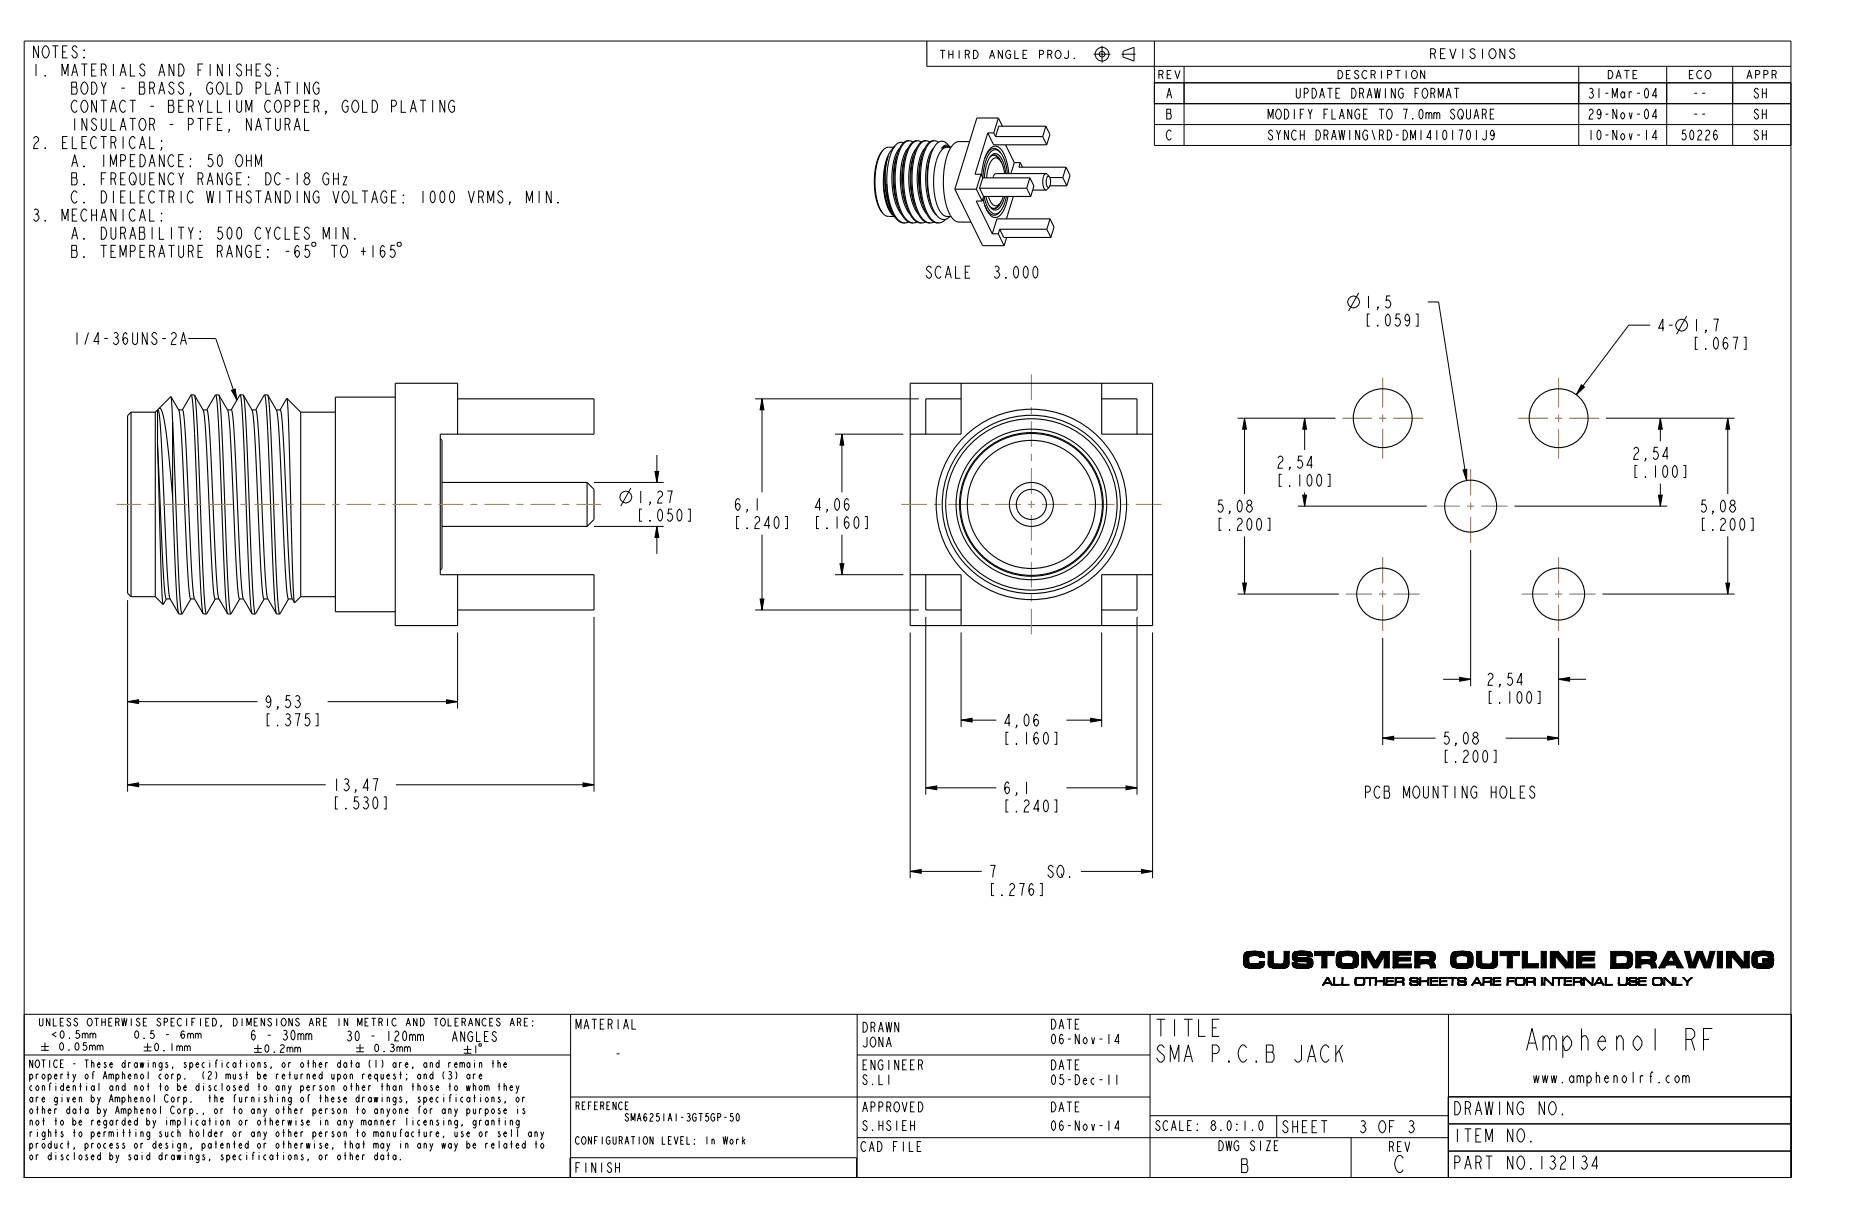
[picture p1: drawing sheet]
<svg xmlns="http://www.w3.org/2000/svg" width="432mm" height="279mm" viewBox="0 0 432 279" stroke-linecap="round" stroke-linejoin="round" font-family="sans-serif">
<g fill="none" stroke="#000" stroke-width=".23">
<path d="M214.1 15.3h199.7M252.7 12.5h3.9M254.6 10.6v3.9M259.1 12.5h3.2M259.5 11.9l2.5-1v3.2l-2.5-.9zM266.7 19.1h147.1M266.7 9.5v24.1h147.1M273.6 15.3v18.3M364.7 15.3v18.3M385.1 15.3v18.3M400.3 15.3v18.3M105 23.6l-.4-.4a1.55 1.55 0 0 0-1.1 1.3 1.55 1.55 0 0 0 .8 1.5h.3l.4-.5v-.9h-.6"/>
<path d="M266.7 24h147.1M266.7 28.8h147.1M16.6 56.7h.9l.2 .2-.2 1 .3 .4v.7l-.3 .5h-.9zM16.6 57.9h.9M19.4 59.3l.1 .2h-.1zM23.3 56.7h1.4M24 56.7v2.8M25.6 58.1h.7M26.8 56.7h-1.2v2.8h1.2M27.7 59.5v-2.8l.7 2.3 .7-2.3v2.8M30.1 58.1h.7l.4-.5v-.4l-.4-.5h-.7v2.8M32.3 58.1h.7"/>
<path d="M33.5 56.7h-1.2v2.8h1.2M34.6 58.1h.7l.4-.5v-.4l-.4-.5h-.7v2.8M35.3 58.1l.4 1.4M36.7 59.5l.7-2.8 .7 2.8M37 58.6h.8M38.9 56.7h1.4M39.6 56.7v2.8M41.3 56.7v2.3l.4 .5h.3l.4-.5v-2.3M43.5 58.1h.7l.4-.5v-.4l-.4-.5h-.7v2.8M44.2 58.1l.4 1.4M45.8 58.1h.7M46.9 56.7h-1.1v2.8h1.1"/>
<path d="M50.2 58.1h.7l.4-.5v-.4l-.4-.5h-.7v2.8M50.9 58.1l.4 1.4M52.3 59.5l.7-2.8 .7 2.8M52.6 58.6h.8M55.8 56.7v2.8l-1.1-2.8v2.8M58.1 57.2l-.5-.5a1.55 1.55 0 0 0-1 1.3 1.55 1.55 0 0 0 .8 1.5h.2l.5-.5v-.9h-.6M59.2 58.1h.7M60.3 56.7h-1.1v2.8h1.1M61.8 59.3l.2 .2h-.2zM61.8 57.6h.2v.3zM66 58.1h.9M69.1 57.2l-.4-.5a1.89 1.89 0 0 0 0 2.8 .92 .92 0 0 0 0-1.6l-.4 .2-.2 .5"/>
<path d="M71.5 56.7h-.9l-.1 1.2 .3-.3a.94 .94 0 0 1 .8 1 .94 .94 0 0 1-.8 .9l-.5-.5M72 56.2l.3-.2h.4l.3 .2v.5l-.3 .2h-.4l-.3-.2zM76.5 56.7h1.4M77.2 56.7v2.8M79.1 56.9l.2-.2a1.55 1.55 0 0 1 1.1 1.3 1.55 1.55 0 0 1-.8 1.5 1.53 1.53 0 0 1-.5-2.6zM79.3 40.9h.8l-.8 1.8h.8M81.9 55.1l.2 .2h-.2zM83.4 58.1h1.1M83.9 57.2v1.8M86.2 56.7v2.8M88.8 57.2l-.4-.5a1.89 1.89 0 0 0 0 2.8 .92 .92 0 0 0 0-1.6l-.4 .2-.1 .5M91.2 56.7h-.8l-.2 1.2 .3-.3a.94 .94 0 0 1 .8 1 .94 .94 0 0 1-.8 .9l-.4-.5"/>
<path d="M91.8 56.2l.2-.2h.5l.2 .2v.5l-.2 .2h-.5l-.2-.2zM128.9 46.7l.1 .2h-.1zM43.5 78.2h6.3l4.9 14.3M313.9 67.7l-2.3 4.2M329.9 69.8h2.5l6.4 41.2M381.2 75.1h-4.9l-12.1 16.1M389.7 73l-2.4 4.2M53.5 90.2l.8-.3 .4 2.6zM174.5 92.2h37.8M176.1 92.2l.4 2.5h-.9zM176.1 92.2v21.6M285.9 96.7h22.6"/>
<path d="M287.5 96.7l.5 2.5h-.9zM287.5 96.7v17.5M301.4 96.7l.5 2.5h-.9zM301.4 96.7v7.3M365.4 88.9l.7 .6-1.9 1.7zM371 96.7h29.8M383.6 96.7l.4 2.5h-.8zM383.6 96.7v5.3M399.2 96.7l.4 2.5h-.9zM399.2 96.7v17.5M137.2 111.5h16.1M145.7 112.8l-2.3 4.2"/>
<path d="M151.3 109h.9l-.4 2.5zM151.8 105.1v6.4M192.9 100.3h15.8M194.5 100.3l.5 2.6h-.9zM194.5 100.3v13.5M299.8 117h29.8M301 114.4h.9l-.5 2.6zM301.4 113.8v3.2M338 108.6l.9-.1-.1 2.5zM349.9 117h35.3M383.2 114.4h.8l-.4 2.6zM383.6 111.8v5.2"/>
<path d="M29.5 138.7v44.3M137.2 121.7h16.1M151.8 121.7l.4 2.5h-.9zM151.8 121.7v6.3M175.6 138.4h.9l-.4 2.6zM176.1 123.6v17.4M192.9 132.8h15.8M194.1 130.3h.9l-.5 2.5zM194.5 123.6v9.2M285.9 137.3h23.4M287.1 134.8h.9l-.5 2.5zM287.5 124v13.3"/>
<path d="M339.8 127.1v31.5M370.2 137.3h30.6M398.7 134.8h.9l-.4 2.5zM399.2 124v13.3M105.7 146.2v17.5M137.2 142.6v40.4M174.5 141h37.8M210.3 146.2v56.8M213.9 142.6v41.1M222 146.2v21.8M254.5 146.2v21.8M262.7 142.6v41.1"/>
<path d="M266.3 146.2v56.8M319.4 147.4v24.8M333.4 157h6.4M337.2 156.5l2.6 .5-2.6 .4zM360.1 157l2.5-.5v.9zM360.1 157h6.3M360.1 147.4v24.8M29.5 162.2l2.5-.5v.9zM29.5 162.2h30M75.7 162.2h30M103.2 161.7l2.5 .5-2.5 .4zM222 166.4l2.6-.4v.9z"/>
<path d="M222 166.4h8.2M246.4 166.4h8.1M252 166l2.5 .4-2.5 .5zM319.4 170.6l2.6-.5v.9zM319.4 170.6h12.3M347.9 170.6h12.2M357.5 170.1l2.6 .5-2.6 .4zM29.5 181.4l2.5-.5v.9zM29.5 181.4h45.8M91.5 181.4h45.7M134.7 180.9l2.5 .5-2.5 .4zM213.9 182.1l2.5-.5v.9z"/>
<path d="M213.9 182.1h16.3M246.4 182.1h16.3M260.1 181.6l2.6 .5-2.6 .4zM210.3 201.4l2.5-.5v.9zM210.3 201.4h16.5M249.7 201.4h16.6M263.7 200.9l2.6 .5-2.6 .4zM5.6 234.4h408.3v37.7h-408.5M9.1 235.3v1.5l.3 .3 .5-.3v-1.5M123 237l.1 .1zM123 235.9l.1 .2zM131.8 234.4v37.7"/>
<path d="M198 234.4v37.7M265.7 234.4v37.7M334.6 234.4v37.7M5.6 243.8h126.2M9.5 241.8h1.8M9.5 242.7h1.8M10.4 241v1.7M14 241.1l.2-.1 .3 .1a1.09 1.09 0 0 1-.3 1.6l-.2-.1a1.19 1.19 0 0 1 0-1.5zM15.9 242.6l.1 .1zM17.6 241.1l.2-.1 .2 .1a1.09 1.09 0 0 1-.2 1.6l-.2-.1a1.19 1.19 0 0 1 0-1.5zM20 241h-.7l-.1 .7a.55 .55 0 0 1 .8 .1 .55 .55 0 0 1-.1 .8 .55 .55 0 0 1-.8-.2M20.7 241.8l.2-.3h.2l.2 .3v.9"/>
<path d="M20.7 241.5v1.2M21.3 241.8l.3-.3h.2l.2 .3v.9M22.5 241.8l.2-.3h.2l.2 .3v.9M22.5 241.5v1.2M23.1 241.8l.2-.3h.3l.2 .3v.9M33.2 242h1.8M33.2 242.9h1.8M34.1 241.1v1.8M36 241.2l.2-.1 .2 .1a1.09 1.09 0 0 1-.2 1.7l-.2-.2a1.19 1.19 0 0 1 0-1.5zM37.8 242.7l.2 .2zM39.7 241.1v1.8M40.8 242l.3-.3h.2l.2 .3v.9"/>
<path d="M40.8 241.7v1.2M41.5 242l.2-.3h.3l.2 .3v.9M42.6 242l.2-.3h.3l.2 .3v.9M42.6 241.7v1.2M43.3 242l.2-.3h.2l.3 .3v.9M58.7 242.3h1.8M58.7 243.2h1.8M59.6 241.4v1.8M61.4 241.6l.3-.2 .2 .2a1.09 1.09 0 0 1-.2 1.6l-.3-.1a1.19 1.19 0 0 1 0-1.5zM63.3 243.1l.1 .1zM64.8 241.7l.3-.3 .6 .3a.69 .69 0 0 1-.6 .8l-.3 .7h.9M66.3 242.3l.2-.3h.3l.2 .3v.9"/>
<path d="M66.3 242v1.2M67 242.3l.2-.3h.2l.3 .3v.9M68.1 242.3l.2-.3h.2l.3 .3v.9M68.1 242v1.2M68.8 242.3l.2-.3h.2l.2 .3v.9M82.3 242.2h1.8M82.3 243.1h1.8M83.2 241.3v1.8M86.8 241.4l.2-.1 .2 .1a1.09 1.09 0 0 1-.2 1.7l-.2-.2a1.19 1.19 0 0 1 0-1.5zM88.7 242.9l.1 .2zM90.3 241.4l.4-.1 .3 .3-.3 .4a.51 .51 0 0 1 .3 .8 .51 .51 0 0 1-.9 0M90.5 242h.2"/>
<path d="M91.7 242.2l.2-.3h.2l.3 .3v.9M91.7 241.9v1.2M92.4 242.2l.2-.3h.2l.2 .3v.9M93.5 242.2l.2-.3h.2l.2 .3v.9M93.5 241.9v1.2M94.1 242.2l.3-.3h.2l.2 .3v.9M105.7 259.3l-.3-.4a.66 .66 0 0 0-.4 .6 .66 .66 0 0 0 .4 .6l.3-.5M105.7 258.9l-.1 1.6-.1 .2-.4-.2M107.1 242.5h1.8M107.1 243.4h1.8M108 241.6v1.8M109.8 248.4l-.3-.2-.1 .3"/>
<path d="M109.9 241.6v1.8M110.7 248.7h.6l-.3-.5a.66 .66 0 0 0-.3 .6 .66 .66 0 0 0 .3 .6l.3-.3M110.8 241.2l.4 .1-.1 .5-.5-.2zM110.9 251l.1-.1a.66 .66 0 0 1 .4 .6 .66 .66 0 0 1-.4 .6 .64 .64 0 0 1-.1-1.1zM111.9 251.2l.4-.3 .2 .3v.9M111.9 250.9v1.2M112.5 251.2l.3-.3 .2 .3v.9M115 245.8l.4-.3 .2 .3v.9M115.5 253.7l-.1-.2-.3 .2 .5 .6-.2 .4-.4-.3M115.5 256.4l-.1-.2-.3 .2 .5 .6-.2 .4-.4-.3M116.4 246h.6l-.3-.5a.66 .66 0 0 0-.3 .6 .66 .66 0 0 0 .3 .6l.3-.3M116.4 256.7h.6l-.3-.5a.66 .66 0 0 0-.3 .6 .66 .66 0 0 0 .3 .6l.3-.3"/>
<path d="M116.7 254.7l-.1-.1 .1 .1-.1 .3M131.8 253.5h133.9M170.3 257.5l.1-.2a1.2 1.2 0 0 1 0 1.8 1.26 1.26 0 0 1-.1-1.6zM198 243.8h67.7M265.7 257.8h68.9M295 257.8v5.1M334.6 253.5h79.3M413.8 253.4h-79.2v18.7M413.8 259.7h-79.2M5.6 272.1v-262.6h408.2v262.6M91.5 267.3l-.4-.4a.66 .66 0 0 0-.3 .6 .66 .66 0 0 0 .3 .6l.4-.5M91.5 266.9v1.2"/>
<path d="M92.5 267.9l.1 .2zM106.8 260.1l-.1-.2 .1 .2-.2 .3M107.8 264.7l.4-.5a.66 .66 0 0 1 .4 .6 .66 .66 0 0 1-.4 .6l-.4-.4M109.3 264.7h.6l-.3-.5a.66 .66 0 0 0-.3 .6 .66 .66 0 0 0 .3 .6l.3-.3M110.9 261.7l.1-.2a.66 .66 0 0 1 .4 .6 .66 .66 0 0 1-.4 .6 .64 .64 0 0 1-.1-1zM112.2 261.5v1.2M112.6 261.7l-.2-.2-.2 .3M131.7 272.1v-4.5h66.2v4.5M198 262.9h136.6M312.1 262.9v9.2M413.8 266h-79.2"/>
<circle cx="254.6" cy="12.5" r="1.59"/>
<circle cx="254.6" cy="12.5" r=".65"/>
<circle cx="312.7" cy="69.8" r="1.37"/>
<circle cx="388.5" cy="75.1" r="1.37"/>
<circle cx="144.6" cy="114.9" r="1.37"/>
</g>
<g fill="#000">
<path d="M53.5 90.2l.8-.3 .4 2.6zM176.1 92.2l.4 2.5h-.9zM287.5 96.7l.5 2.5h-.9zM301.4 96.7l.5 2.5h-.9zM365.4 88.9l.7 .6-1.9 1.7zM383.6 96.7l.4 2.5h-.8zM399.2 96.7l.4 2.5h-.9zM151.3 109h.9l-.4 2.5zM194.5 100.3l.5 2.6h-.9zM301 114.4h.9l-.5 2.6zM338 108.6l.9-.1-.1 2.5zM383.2 114.4h.8l-.4 2.6z"/>
<path d="M151.8 121.7l.4 2.5h-.9zM194.1 130.3h.9l-.5 2.5zM287.1 134.8h.9l-.5 2.5zM398.7 134.8h.9l-.4 2.5zM175.6 138.4h.9l-.4 2.6zM337.2 156.5l2.6 .5-2.6 .4zM360.1 157l2.5-.5v.9zM29.5 162.2l2.5-.5v.9zM103.2 161.7l2.5 .5-2.5 .4zM222 166.4l2.6-.4v.9zM252 166l2.5 .4-2.5 .5zM319.4 170.6l2.6-.5v.9z"/>
<path d="M357.5 170.1l2.6 .5-2.6 .4zM29.5 181.4l2.5-.5v.9zM134.7 180.9l2.5 .5-2.5 .4zM213.9 182.1l2.5-.5v.9zM260.1 181.6l2.6 .5-2.6 .4zM210.3 201.4l2.5-.5v.9zM263.7 200.9l2.6 .5-2.6 .4z"/>
</g>
<g fill="none" stroke="#000" stroke-width=".25">
<path d="M214.1 9.4v5.9M203.7 35l-1.1 2.2a15.9 15.9 0 0 0 .9 11.5l.2 .3M203.7 35.1l-.9 2.1a16.4 16.4 0 0 0 .9 11.8M203.9 34.8l-.2 .3M203.9 34.8l-.2 .2M205.2 36.1l-.5 1.6-.4 1.9v4.2M205.2 36.1a20.3 20.3 0 0 0 .5 11.9M205.2 36.1a18.6 18.6 0 0 0 .5 11.9M206.5 34l-1.6 .1-1 .7M206.8 33.6l-.8 1.5a18.7 18.7 0 0 0-1.1 7.4M206.8 33.6l-1.3 1.8-.7 1.7a16.5 16.5 0 0 0 .9 11.9l.5 .6M207.2 36a18.6 18.6 0 0 0 .1 11.2"/>
<path d="M207.8 34.3a11.1 11.1 0 0 0-1.7 7.4 12.8 12.8 0 0 0 2.1 7.7M208.7 33a1.58 1.58 0 0 0-1.9 .6M209.1 36a18.6 18.6 0 0 0 .2 11.2M209.8 34.3a11.1 11.1 0 0 0-1.8 7.4 12.8 12.8 0 0 0 2.2 7.7M210 32.5l-1 .5-.9 1.2a19.9 19.9 0 0 0 .6 15.7l1 1.1 1.1 .5M210 32.5a2.83 2.83 0 0 0-2.5 2.5l-.3 .9a20.1 20.1 0 0 0 1.3 14.1l1.1 1.1 1.2 .4M210 32.5l.9 .3M211.1 36a18.6 18.6 0 0 0 .1 11.2M211.7 34.3l-.5 .6a16.7 16.7 0 0 0 .6 14.2l.3 .3M211.7 32.6l-1.1 .7-.8 1.6a20.3 20.3 0 0 0 .9 15l.9 1.1 1.1 .5M211.7 32.6h.1M212 32.5a2.83 2.83 0 0 0-2.5 2.5l-.3 .8a20.1 20.1 0 0 0 1.3 14.2l1 1.1 1.2 .4"/>
<path d="M212 32.5l-.3 .1M212 32.5l.8 .3M213 36a18.6 18.6 0 0 0 .2 11.2M213.7 34.3a11.1 11.1 0 0 0-1.8 7.4 12.9 12.9 0 0 0 2.2 7.7M213.9 32.5l-1 .5-.8 1.1a19.9 19.9 0 0 0 .5 15.8 2.92 2.92 0 0 0 2.3 1.6M213.9 32.5l.9 .3M213.9 32.5l-.7 .1-.8 .6-.7 1.1-.5 1.5a20.1 20.1 0 0 0 1.2 14.2l1.2 1.2 .6 .3h.7M215 36a18.6 18.6 0 0 0 .1 11.2M215.7 34.2a9.5 9.5 0 0 0-1.8 6.5 12.8 12.8 0 0 0 2.4 8.9l.1 .2M215.9 32.5l-1 .5-.9 1.1a19.9 19.9 0 0 0 .6 15.8l.9 1.1 1.1 .5M215.9 32.5l.9 .4M215.9 32.5a2.83 2.83 0 0 0-2.5 2.5l-.3 .8a20.1 20.1 0 0 0 1.3 14.2l1 1.1 1.2 .4"/>
<path d="M217.6 34.3l.4-.5 .5-.3 .5 .1 .5 .4-.7-.8a1.69 1.69 0 0 0-2.9 .6l-.9 2.3a18.9 18.9 0 0 0 1.2 13.4l.8 .8 .8 .4 .9-.1 .8-.6M218.5 33.8l-.9 .5M219.3 34l-.8-.2-.9 .5M219.7 34l-1.5 .2-1.1 1.1a16.4 16.4 0 0 0 .1 13.6l1.1 1 1.4 .1M224 32.7h-2.5l-.6 .2-.9 .7-.9 1.5a19.5 19.5 0 0 0 .5 14.8l.8 .9 .7 .5h3.2M227.8 35.8h.1M228.2 35.1h.1M228.2 30.7l-2.9 9.6h1.3M228.2 30.7l1.4 2.8h12.2M228.2 30.7h1.4M228.5 34.6h.3M228.7 36.3l.7-.5 .7 .1 .7 .6 .5 1"/>
<path d="M229.3 35.9h.2M229.5 35.9l.7 .2 .8 .9M229.5 35.9l-.4 .1M229.6 30.7l.4 .9M230 31.6h10.9M230.7 27.3h-5l-5.1 16.4M230.7 27.3l-1.1 3.4M230.7 27.3l.9 1.9M231 37l.7 1.3 .4 1.8M231 37l-.5-.4-.5-.1-.4 .1-.5 .5-.8 1.7-.4 2.3M231.2 35.3l-1-.9h-1l-.9 .8-.8 1.4M231.2 35.3l-.7-.6-.7-.1-.7 .3-.6 .6-1 2.4-.4 3.2"/>
<path d="M231.2 35.3l1 2 .5 2.8M232.3 33.5l2 4.1M234.3 37.6h1.4M234.3 37.6l-.7 2.5M235.7 37.6l-.3 1h10.9M235.7 37.6l.5 1M240.9 31.6l.9 1.9M241.6 29.2h-10.9l-.7 2.4M241.6 29.2l-.7 2.4M241.6 29.2l1 1.9-.8 2.4M246.3 38.6l-.8 2.4M246.3 38.6l.9 1.9-.7 2.4"/>
<path d="M203.7 49l.2 .3M203.9 49.3l1 .7h1.7M204.3 43.8l.6 3 1.1 2.3M204.3 43.8l.7 3.5 .5 1.3 .7 1M204.9 42.5l.2 2.9 .6 2.6M204.9 42.5a13.4 13.4 0 0 0 2.6 8.3l.6 .4 .7 .3M205.7 48l.4 1M206 49.1h.1M206 49.1l.3 .3M206.1 49l1.3 1.9 .7 .5 .7 .1M206.2 49.6l.5 .5M208.8 51.5h.3"/>
<path d="M209.9 51.3l-.8 .2M210.8 51.5h.2M211.9 51.3l-.9 .2M212.7 51.5h.3M213.8 51.3l-.8 .2M215.8 51.3l-.9 .2M216.6 51.5h.3M218.5 50.7l-.8 .6-.8 .2M220.6 43.7l6.4 13.1h5M220.6 43.7h5M225.6 43.7l1.3 2.8M226.3 43.5h10.9"/>
<path d="M226.3 43.5l.9 1.9M226.6 40.3l-1 3.4M226.6 40.3l.5 .8M226.9 46.5h-1.4l3.8 7.5M227.1 41.1h10.8M227.1 41.1l-.8 2.4M227.2 45.4h10.9M227.2 45.4l-.3 1.1M227.4 45.4l.6 2.2 1 1.5 .6 .3h.5l1.1-.6M227.5 47.4l.8 1.5 .9 .8 1-.1 1-.8M227.6 47.6h.1M227.9 48.5h.1"/>
<path d="M228.3 49.1h.2M228.4 45.4l.5 1.3 .7 .7 .7 .1 .7-.4M229.1 48.1l.4 .1M229.3 54h1.3M229.3 48.2h.2M230.6 54l1.4 2.8M231 53l.9 1.9h10.9M231 53h10.9M231 53l-.4 1M231 47.1l-.8 .8-.7 .3M231.3 46.6l-.5 1-.7 .5-.7 .1-.6-.4M231.8 45.4l-.8 1.7"/>
<path d="M232.1 45.4l-.9 2.3-.6 .6-.6 .2-.7-.2-.6-.6-.9-2.3M232.4 40.1l-.4-2-.6-1.5-.8-.9-.9-.2-.8 .6-.7 1.1-.5 1.7-.3 2.2M232.5 45.4l-.5 1.9-.8 1.5M232.6 54.9l-.6 1.9M232.9 45.4l-.5 1.8-.6 1.6-.9 1.1-.8 .4-.9-.3-.8-.8-.8-1.4-.5-1.9M233.1 40.1l-.4-2.5-.8-2.1-1-1.3-1-.4-1.1 .5-.9 1.4-.8 2.3-.3 2.5M234.1 45.4l-1.6 5.2M237.2 43.5l.9 1.9M237.9 41.1l-.7 2.4M237.9 41.1l1 1.9-.8 2.4M238.6 43.9h3.1M241.7 40.1h-11.7l-.3 .3-.3 .7"/>
<path d="M241.7 40.1l.7 .7M241.7 40.1l-.6 .6-.2 1.3 .2 1.4 .6 .5M241.9 53l.9 1.9M242.4 40.8l.3 1.2-.3 1.2M242.4 43.2l-.7 .7M242.4 40.8l-.2-.1-.3 .2-.2 1.1 .2 1.1 .3 .2 .2-.1M242.5 41h3M242.6 42.9h3.9M242.6 50.6h-12.3l-1 3.4M242.6 50.6l.9 1.9-.7 2.4M242.6 50.6l-.7 2.4M245.5 41l1 1.9"/>
<path d="M30.3 95.3l-.8 .8v41l.8 .8M30.3 95.3v42.6M30.3 95.3h5.6M35.9 95.3v42.6M36.4 94.7l-.5 .6M36.4 94.7v8.1M36.4 94.7h.1M36.5 94.7l.3 .9a435.2 435.2 0 0 1 1.4 28.4l.9 13.7 .2 .7 2 3.4M36.7 94.4l-.2 .3M36.7 94.4h.4a8 8 0 0 1 1 3.9l.8 6.2 1 10.4M39.5 91.7l1.8 3.1 .2 1a694.7 694.7 0 0 1 1.7 33.3l.4 6.8 .5 2.5M39.5 91.7l.4 5.8"/>
<path d="M39.5 91.7l-2.8 2.7M39.9 97.5l.2 5.8a878.3 878.3 0 0 0 1.6 37.1l.4 1.5M39.9 97.5v17.4M41.3 94.7h.9l.2 .9a435.2 435.2 0 0 1 1.5 28.4l.8 13.7 .2 .7 2 3.4M44.2 91.3l.2 .9 .3 3.1 .5 10.8a700.5 700.5 0 0 0 1.5 34.4l.2 1.3M44.2 91.3l-2.1 3.4M44.2 91.3h.7M44.9 91.3l.2 .5a233.3 233.3 0 0 1 1 20.7l.9 22.2 .4 5.3 .3 1.9M44.9 91.3l2 3.5 .3 1a694.7 694.7 0 0 1 1.6 33.3l.5 6.8 .4 2.5M46.9 94.7h.9l.3 .9a417.8 417.8 0 0 1 1.4 27.9l.5 10.1 .4 4.1 .2 .6 2 3.5M49.8 91.3l.3 1.2a727.4 727.4 0 0 1 1.6 35.7l.5 10.2 .4 3.4M49.8 91.3l-2 3.4"/>
<path d="M49.8 91.3h.8M50.6 91.3l2 3.5 .2 1a694.7 694.7 0 0 1 1.7 33.3l.6 8.7 .2 .6h.9M50.6 91.3l.1 .5a233.3 233.3 0 0 1 1.1 20.7l.9 22.2 .3 5.3 .3 1.9M52.6 94.7h.9M53.5 94.7l.2 .9a420.1 420.1 0 0 1 1.5 28l.5 10 .3 4.1 .2 .6 2 3.5M55.5 91.3l-2.1 3.4M55.5 91.3l.2 1.2a726.9 726.9 0 0 1 1.6 35.7l.5 10.2 .4 3.4M55.5 91.3h.7M56.2 91.3l2 3.5 .3 1a694.7 694.7 0 0 1 1.6 33.3l.7 8.7 .2 .6h.9M56.2 91.3l.1 .5a233.3 233.3 0 0 1 1.1 20.7l.9 22.2 .3 5.3 .4 1.9M58.2 94.7h.9M59.1 94.7l.3 .9a421 421 0 0 1 1.4 28l.5 10 .4 4.2 .1 .5 2.1 3.5"/>
<path d="M61.1 91.3l.3 1a936.1 936.1 0 0 1 1.7 39.2l.4 7.7 .4 2.6M61.1 91.3l-2 3.4M61.1 91.3h.8M61.9 91.3l2 3.5 .2 1a694.7 694.7 0 0 1 1.7 33.3l.4 6.8 .4 2.5M61.9 91.3h.1M61.9 91.3l.2 1.2a952.3 952.3 0 0 1 1.7 38.7l.4 7.8 .4 2.9M63.9 94.7h.9l.2 .9a422 422 0 0 1 1.4 28l.8 13.2 .2 1.4 .6 1.1M66.3 92.1l.1 .6a1022.1 1022.1 0 0 1 1.2 38.2l.4 8.4M66.3 92.1l-1.6 2.6M66.3 92.1l3.2 3.2M69.5 95.3v42.6M69.5 95.3h8"/>
<path d="M91.3 91.8h-13.8v49.6h13.8M105.7 92.2h31.5v8.1h-35.5v32.5h35.5v8.2h-31.5M210.3 88.6h56v56h-56zM222 88.6v11.7h-11.7M222 92.2h-8.1v8.1M254.5 88.6v11.7h11.8M254.5 92.2h8.2v8.1M36.4 102.8l.3 8.8a463.7 463.7 0 0 0 .9 27.9l.1 .2M36.4 102.8l.1 2.5a623.2 623.2 0 0 0 1.6 32l.3 1.1h.9M39.9 114.9a347.5 347.5 0 0 0 1.3 26.4l.1 .5M101.7 101.4l.4 .4v29.6l-.4 .4M102.1 111.5h33.5"/>
<path d="M105.7 100.3v-11.7h-14.4v56h14.4v-11.8M135.6 111.5l1.6 1.6v7l-1.6 1.6M135.6 111.5v10.2M30.3 137.9h5.6M35.9 137.9l1.8 1.8M38.5 138.4l-.8 1.3M44.1 138.4h.9M44.1 138.4l-2 3.5M49.7 138.4h.9M49.7 138.4l-2 3.5M55.4 138.4l-2.1 3.5M61 138.4l-2 3.5"/>
<path d="M66.6 138.4h.9M66.7 138.4l-2.1 3.5M69.5 137.9l-1.5 1.4M69.5 137.9h8M102.1 121.7h33.5M210.3 132.8h11.7v11.8M213.9 132.8v8.2h8.1M262.7 132.8v8.2h-8.2M266.3 132.8h-11.8v11.8M41.3 141.8l.8 .1M46.9 141.8l.8 .1M52.6 141.8l.7 .1"/>
<path d="M58.2 141.8l.8 .1M63.9 141.8l.7 .1"/>
<circle cx="319.4" cy="96.6" r="6.8"/>
<circle cx="360.1" cy="96.6" r="6.8"/>
<circle cx="238.3" cy="116.6" r="20.6"/>
<circle cx="238.3" cy="116.6" r="22"/>
<circle cx="238.3" cy="116.6" r="19.8"/>
<circle cx="238.3" cy="116.6" r="17.4"/>
<circle cx="238.3" cy="116.6" r="16.6"/>
<circle cx="238.3" cy="116.6" r="16.4"/>
<circle cx="238.3" cy="116.6" r="14.8"/>
<circle cx="238.3" cy="116.6" r="5.1"/>
<circle cx="238.3" cy="116.6" r="3.5"/>
<circle cx="339.8" cy="117" r="6"/>
<circle cx="319.4" cy="137.3" r="6"/>
<circle cx="360.1" cy="137.3" r="6"/>
</g>
<g fill="none" stroke="#aa7638" stroke-width=".23">
<path d="M238.3 86.5v5.9M238.3 94.1v1.6M238.3 97.4v5.9M310.1 96.7h6.9M318.6 96.7h1.7M319.4 87.3v6.9M319.4 95.8v1.7M319.4 99.1v6.9M321.9 96.7h6.9M350.7 96.7h6.9M359.3 96.7h1.6M360.1 87.3v6.9"/>
<path d="M360.1 95.8v1.7M360.1 99.1v6.9M362.6 96.7h6.8M208.2 116.6h5.9M215.8 116.6h1.6M219.1 116.6h5.9M226.6 116.6h1.7M228.3 116.6h.1M229.9 116.6h5.9M237.5 116.6h1.6M238.3 104.9v1.7M238.3 108.2v5.9"/>
<path d="M238.3 115.8v1.6M238.3 119v5.9M240.7 116.6h6M248.3 116.6h1.6M251.6 116.6h5.9M259.1 116.6h1.7M262.4 116.6h5.9M331.2 117h6.1M338.9 117h1.7M339.8 108.4v6.1M339.8 116.1v1.7M339.8 119.4v6.1"/>
<path d="M342.2 117h6.1M238.3 126.6v1.6M238.3 129.9v5.9M238.3 137.4v1.7M310.9 137.3h6.1M318.6 137.3h1.7M319.4 128.8v6M319.4 136.5v1.6M319.4 139.8v6M321.9 137.3h6.1M351.5 137.3h6.1M359.3 137.3h1.6"/>
<path d="M360.1 128.8v6M360.1 136.5v1.6M360.1 139.8v6M362.6 137.3h6M238.3 140.7v5.9"/>
</g>
<!-- layer: AXIS -->
<g fill="none" stroke="#aa7638" stroke-width=".23">
<path d="M26.9 116.6h5.7M34.3 116.6h1.6M37.6 116.6h5.7M44.9 116.6h1.6M48.2 116.6h5.7M55.5 116.6h1.7M58.8 116.6h5.7M66.2 116.6h1.6M69.4 116.6h5.7M76.8 116.6h1.6M80.1 116.6h5.7M87.4 116.6h1.6"/>
<path d="M90.7 116.6h5.7M98 116.6h1.7M101.3 116.6h5.7M108.7 116.6h1.6M111.9 116.6h5.7M119.3 116.6h1.6M122.6 116.6h5.7M129.9 116.6h1.6M133.2 116.6h5.7"/>
</g>
<text font-size="6.6" x="352.5" y="242.8">Amphenol RF</text>
<text font-size="6.5" x="287" y="223.7">CUSTOMER OUTLINE DRAWING</text>
<g font-size="5.2">
<text x="266.6" y="239.5">TITLE</text>
<text x="266.6" y="245.5">SMA P.C.B JACK</text>
<text x="321.8" y="271">C</text>
</g>
<text font-size="4.1" x="286.4" y="271">B</text>
<g font-size="4">
<text x="335.5" y="257.6">DRAWING NO.</text>
<text x="335.5" y="263.9">ITEM NO.</text>
<text x="335.5" y="270.2">PART NO.132134</text>
</g>
<g font-size="3.6">
<text x="7.2" y="13.4">NOTES:</text>
<text x="7.2" y="17.6">1. MATERIALS AND FINISHES:</text>
<text x="15.9" y="21.8">BODY - BRASS, GOLD PLATING</text>
<text x="15.9" y="26">CONTACT - BERYLLIUM COPPER, GOLD PLATING</text>
<text x="7.2" y="34.3">2. ELECTRICAL;</text>
<text x="15.9" y="30.2">INSULATOR - PTFE, NATURAL</text>
<text x="15.9" y="38.5">A. IMPEDANCE: 50 OHM</text>
<text x="15.9" y="42.7">B. FREQUENCY RANGE: DC-18 GHz</text>
<text x="15.9" y="46.9">C. DIELECTRIC WITHSTANDING VOLTAGE: 1000 VRMS, MIN.</text>
<text x="7.2" y="51.1">3. MECHANICAL:</text>
<text x="15.9" y="55.3">A. DURABILITY: 500 CYCLES MIN.</text>
<text x="213.9" y="64.3">SCALE</text>
<text x="229.4" y="64.3">3.000</text>
<text x="315.1" y="71.2">1,5</text>
<text x="315.1" y="75.4">[.059]</text>
<text x="382.6" y="76.5">4-</text>
<text x="390.8" y="76.5">1,7</text>
<text x="16.7" y="79.6">1/4-36UNS-2A</text>
<text x="390.8" y="80.7">[.067]</text>
<text x="376.9" y="106.2">2,54</text>
<text x="294.7" y="108.2">2,54</text>
<text x="294.7" y="112.4">[.100]</text>
<text x="376.9" y="110.4">[.100]</text>
<text x="146.9" y="116.3">1,27</text>
<text x="169.3" y="118">6,1</text>
<text x="187.8" y="118">4,06</text>
<text x="280.8" y="118.4">5,08</text>
<text x="392.5" y="118.4">5,08</text>
<text x="146.9" y="120.5">[.050]</text>
<text x="169.3" y="122.2">[.240]</text>
<text x="187.8" y="122.2">[.160]</text>
<text x="280.8" y="122.6">[.200]</text>
<text x="392.5" y="122.6">[.200]</text>
<text x="343.2" y="158.4">2,54</text>
<text x="60.9" y="163.5">9,53</text>
<text x="60.9" y="167.7">[.375]</text>
<text x="231.6" y="167.8">4,06</text>
<text x="343.2" y="162.6">[.100]</text>
<text x="231.6" y="172">[.160]</text>
<text x="333.1" y="172">5,08</text>
<text x="333.1" y="176.2">[.200]</text>
<text x="76.7" y="182.8">13,47</text>
<text x="231.6" y="183.5">6,1</text>
<text x="314.9" y="184.5">PCB MOUNTING HOLES</text>
<text x="76.7" y="187">[.530]</text>
<text x="231.6" y="187.7">[.240]</text>
<text x="228.2" y="202.8">7</text>
<text x="241.6" y="202.8">SQ.</text>
<text x="228.2" y="207">[.276]</text>
<text x="295.9" y="261.8">SHEET</text>
<text x="313.8" y="261.8">3 OF 3</text>
</g>
<text font-size="3.3" x="354.5" y="250.3">www.amphenolrf.com</text>
<g font-size="3">
<text x="330.2" y="13.5">REVISIONS</text>
<text x="269.2" y="22.7">A</text>
<text x="299.5" y="22.7">UPDATE DRAWING FORMAT</text>
<text x="366.9" y="22.7">31-Mar-04</text>
<text x="390.9" y="22.7">--</text>
<text x="404.8" y="22.7">SH</text>
<text x="269.2" y="27.5">B</text>
<text x="293.3" y="27.5">MODIFY FLANGE TO 7.0mm SQUARE</text>
<text x="366.9" y="27.5">29-Nov-04</text>
<text x="390.9" y="27.5">--</text>
<text x="404.8" y="27.5">SH</text>
<text x="269.2" y="32.3">C</text>
<text x="292.9" y="32.3">SYNCH DRAWING \RD-DM14101701J9</text>
<text x="366.9" y="32.3">10-Nov-14</text>
<text x="388.2" y="32.3">50226</text>
<text x="404.8" y="32.3">SH</text>
<text x="305.5" y="227.7">ALL OTHER SHEETS ARE FOR INTERNAL USE ONLY</text>
<text x="132.7" y="237.8">MATERIAL</text>
<text x="198.9" y="238.5">DRAWN</text>
<text x="242.5" y="237.8">DATE</text>
<text x="57.8" y="240.4">6 - 30mm</text>
<text x="80" y="240.6">30 - 120mm</text>
<text x="104.2" y="240.7">ANGLES</text>
<text x="141.9" y="244.7">-</text>
<text x="198.9" y="242">JONA</text>
<text x="242.5" y="241.3">06-Nov-14</text>
<text x="198.9" y="247.2">ENGINEER</text>
<text x="198.9" y="250.7">S.LI</text>
<text x="242.5" y="247.2">DATE</text>
<text x="242.5" y="250.7">05-Dec-11</text>
<text x="198.9" y="257">APPROVED</text>
<text x="242.5" y="257">DATE</text>
<text x="198.9" y="261.3">S.HSIEH</text>
<text x="242.5" y="261.3">06-Nov-14</text>
<text x="266.6" y="261.3">SCALE:</text>
<text x="279.4" y="261.3">8.0:1.0</text>
<text x="198.7" y="266.1">CAD FILE</text>
<text x="281.2" y="265.9">DWG SIZE</text>
<text x="320.6" y="266.1">REV</text>
<text x="132.6" y="271">FINISH</text>
</g>
<g font-size="2.5">
<text x="217.2" y="13.5">THIRD</text>
<text x="228.4" y="13.5">ANGLE</text>
<text x="239.5" y="13.5">PROJ.</text>
<text x="267.3" y="18.2">REV</text>
<text x="308.9" y="18.2">DESCRIPTION</text>
<text x="371.2" y="18.2">DATE</text>
<text x="389.9" y="18.2">ECO</text>
<text x="403.3" y="18.2">APPR</text>
</g>
<g font-size="2.3">
<text x="10.2" y="237.1">UNLESS OTHERWISE SPECIFIED, DIMENSIONS ARE IN METRIC AND TOLERANCES ARE:</text>
<text x="11.8" y="240">&lt;0.5mm</text>
<text x="30.9" y="240">0.5</text>
<text x="37.8" y="240">-</text>
<text x="41.3" y="240">6mm</text>
<text x="6.5" y="246.7">NOTICE - These drawings, specifications, or other data (1) are, and remain the</text>
<text x="6.5" y="249.4">property of Amphenol corp.</text>
<text x="45.3" y="249.4">(2) must be returned upon request; and (3) are</text>
<text x="6.5" y="252.1">confidential and not to be disclosed to any person other than those to whom</text>
<text x="6.5" y="254.7">are given by Amphenol Corp.</text>
<text x="6.5" y="257.4">other data by Amphenol Corp., or to any other person to anyone for any purpose</text>
<text x="46.7" y="254.7">the furnishing of these drawings, specifications,</text>
<text x="114.6" y="252.1">they</text>
<text x="118.9" y="254.7">or</text>
<text x="118.9" y="257.4">is</text>
<text x="132.7" y="256.4">REFERENCE</text>
<text x="6.5" y="260.1">not to be regarded by implication or otherwise in any manner licensing,</text>
<text x="6.5" y="262.7">rights to permitting such holder or any other person to manufacture, use or</text>
<text x="108.9" y="260.1">granting</text>
<text x="114.6" y="262.7">sell any</text>
<text x="143.8" y="259.1">SMA6251A1-3GT5GP-50</text>
<text x="6.5" y="265.4">product, process or design, patented or otherwise, that may in any way be</text>
<text x="6.5" y="268.1">or disclosed by said drawings, specifications, or other data.</text>
<text x="111.8" y="265.4">related to</text>
<text x="132.7" y="264.4">CONFIGURATION LEVEL:</text>
<text x="162.6" y="264.4">In Work</text>
</g>
</svg>
